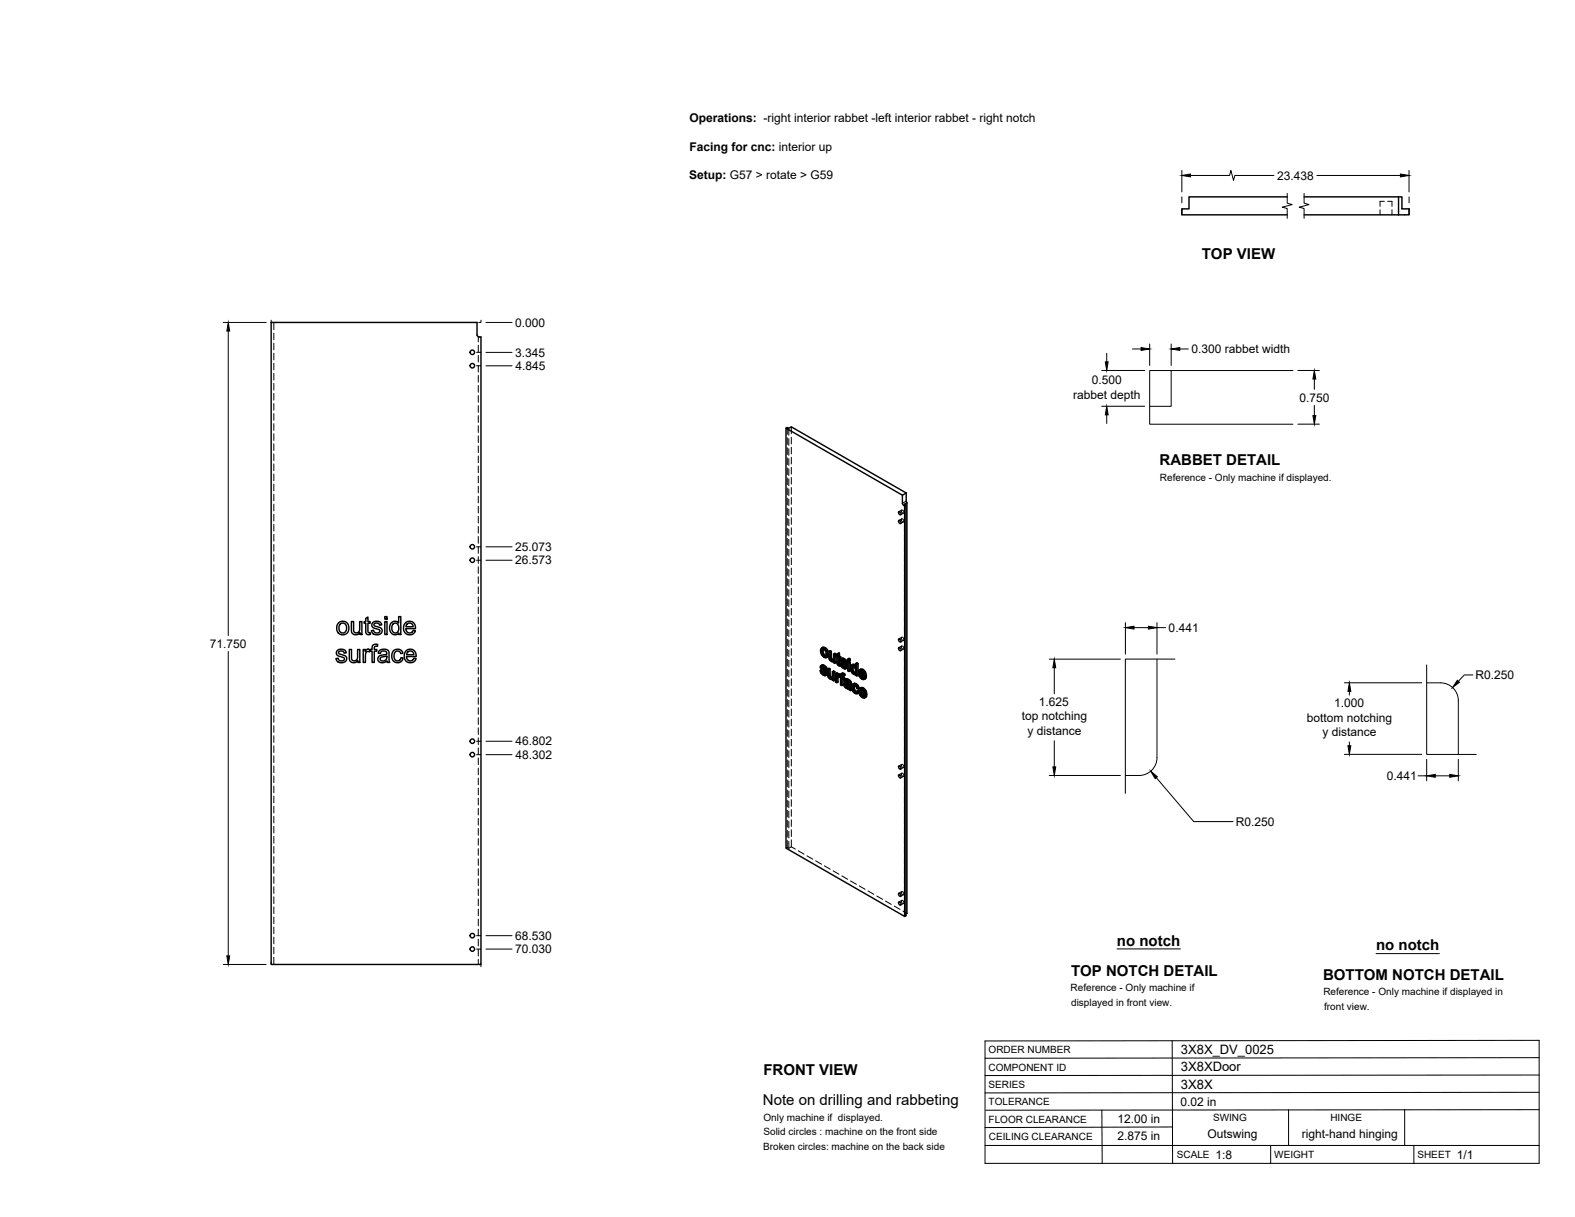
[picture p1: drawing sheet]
<svg xmlns="http://www.w3.org/2000/svg" width="559mm" height="432mm" viewBox="0 0 559 432" stroke-linecap="round" stroke-linejoin="round" font-family="sans-serif">
<!-- layer: Visible -->
<g fill="none" stroke="#000" stroke-width=".51">
<path d="M456.7 69.9h-34.8v4.2h-2.6v2.1h37.4M462.7 69.9h33.5M462.7 76.2h33.5M496.2 69.9h1.2v4.2h2.5v2.1h-3.7M496.2 69.9v6.3M96.2 114.4h73l.1 4.7 .4 .4h.9v222.7h-74.4zM278.9 151.9v149l42.1 24.3v-145.7M321.4 179.3v145.6l-.4 .3M321.5 174.9l-1.3 .8 .1 3.1 .7 .7 .4-.2M321.5 174.9v2.9l.3 .6M321.5 174.9l-40.7-23.5-.9 .6-.6-.3-.4 .2 41.3 23.8M321.8 178.4l-.9 .5 .5 .4"/>
<path d="M321.8 178.4v145.7l-.4 .2M318.9 184.7l.6 .2 .1 .8-.6-.2zM318.9 181.6l.6 .2 .1 .8-.6-.2zM129.8 219.4l.7-.5v1.6h.8v.6h-.8v2.9l.2 .4h.6l.1 .7a1.15 1.15 0 0 1-1.3-.1 1.15 1.15 0 0 1-.3-1.2v-2.7h-.6v-.6h.6zM136.5 218.8h.8v.9h-.8zM119.6 230.8l1-.4a1.72 1.72 0 0 1 2.3 1.2l-.8 .1a.96 .96 0 0 0-1-.8 .96 .96 0 0 0-.9 .9l.1 .2a3.3 3.3 0 0 1 2.7 1.3 1.91 1.91 0 0 1-1.4 1.8 1.91 1.91 0 0 1-2.2-.8l-.2-.6 .8-.1a1.1 1.1 0 0 0 1.1 .9 1.1 1.1 0 0 0 1.1-1l-.5-.3a2.55 2.55 0 0 1-2.3-1.2zM120.2 220.9a2.31 2.31 0 0 1 3.6 1.8 2.31 2.31 0 0 1-3.4 2.2 2.77 2.77 0 0 1-.2-4zM120.6 221.5l.7-.4a1.78 1.78 0 0 1 1.7 1.6 1.78 1.78 0 0 1-1.2 1.9 1.82 1.82 0 0 1-1.5-1.2 1.82 1.82 0 0 1 .3-1.9zM123.9 230.4h.8v2.6a1.15 1.15 0 0 0 1.2 1.5 1.15 1.15 0 0 0 1-1.6v-2.5h.8v4.6h-.7v-.6a1.63 1.63 0 0 1-2 .7 1.63 1.63 0 0 1-1.1-1.8zM124.7 220.5h.8v2.6a1.15 1.15 0 0 0 1.1 1.5 1.15 1.15 0 0 0 1-1.6v-2.5h.8v4.6h-.7v-.6a1.64 1.64 0 0 1-2 .7 1.64 1.64 0 0 1-1-1.8zM128.9 230.4h.7v.7a1.1 1.1 0 0 1 1.7-.5l.7-.2v-.4a1.33 1.33 0 0 1 .6-1.3 1.33 1.33 0 0 1 1.4 0l-.1 .6a.71 .71 0 0 0-.8 0 .71 .71 0 0 0-.3 .7v.4h.9v.7h-.9v3.9h-.8v-3.9h-.7v-.4l-.2 .6a1.02 1.02 0 0 0-1.2 .1 1.02 1.02 0 0 0-.3 1.2v2.4h-.7zM132.2 220.9l.9-.4a1.73 1.73 0 0 1 2.3 1.2l-.7 .1a.96 .96 0 0 0-1-.8 .96 .96 0 0 0-.9 .9v.1a3.9 3.9 0 0 1 2.7 1.4 1.91 1.91 0 0 1-1.4 1.8 1.91 1.91 0 0 1-2.1-.8l-.2-.6 .7-.2a1.1 1.1 0 0 0 1.1 1 1.1 1.1 0 0 0 1.1-1l-.4-.3a2.47 2.47 0 0 1-2.3-1.2z"/>
<path d="M134.7 230.8v-.1a1.94 1.94 0 0 1 2-.4 1.94 1.94 0 0 1 1.3 1.6l.3 3.1h-.8l-.2-.5a1.75 1.75 0 0 1-2 .7 1.75 1.75 0 0 1-1.2-1.7v-.1a1.76 1.76 0 0 1 1.7-1l.4-.1a.72 .72 0 0 0 1-.6 .72 .72 0 0 0-1-.7l-.9 .2-.4 .7-.7-.1zM135.1 233.3l2.1-.6a1.28 1.28 0 0 1-.7 1.7 1.28 1.28 0 0 1-1.6-.7zM136.5 220.5h.8v4.6h-.8zM138.8 221a1.73 1.73 0 0 1 2.6 .1v-2.3h.8v6.3h-.7v-.5l-.7 .5a2.21 2.21 0 0 1-2.3-.8 2.21 2.21 0 0 1-.2-2.4zM139.4 221.4l.4-.3a1.78 1.78 0 0 1 1.7 1.1 1.78 1.78 0 0 1-.4 2l-.4 .3a1.73 1.73 0 0 1-1.7-.9 1.73 1.73 0 0 1 .3-1.9zM139.6 231a1.96 1.96 0 0 1 3.3 .8l-.7 .1a1.29 1.29 0 0 0-1.8-.8 1.29 1.29 0 0 0-.6 1.8l.2 .8a1.17 1.17 0 0 0 1.2 .8 1.17 1.17 0 0 0 1-1.1h.8l-.3 1a2.18 2.18 0 0 1-2.9 .3 2.18 2.18 0 0 1-.7-2.8zM143.8 221.1a2.15 2.15 0 0 1 2.5-.4 2.15 2.15 0 0 1 1.1 2.3h-3.4l.1 .7a1.29 1.29 0 0 0 1.3 .9 1.29 1.29 0 0 0 1.2-1l.8 .2-.3 .5a2.32 2.32 0 0 1-3.2 .4 2.32 2.32 0 0 1-.4-3.2zM144 231a2.15 2.15 0 0 1 2.6-.4 2.15 2.15 0 0 1 1.1 2.3h-3.5l.2 .7a1.29 1.29 0 0 0 1.2 .9 1.29 1.29 0 0 0 1.2-.9l.8 .1-.3 .6a2.32 2.32 0 0 1-3.2 .3 2.32 2.32 0 0 1-.4-3.2zM144.4 221.4l.5-.3 1 .1 .6 .6 .1 .6h-2.6zM144.7 231.3l.4-.3 .9 .1 .6 .4 .2 .8h-2.5zM291 237.9l.7 1.3 .8 .5 .5-.1M291.3 236.2l.7-.3 .7 .4 .8 1.2-.5 .3-.1-.6"/>
<path d="M291.6 231.2v-.4a.9 .9 0 0 1 1.1-.2 .9 .9 0 0 1 .4 1.1l-.2 1-.5 .1M291.6 237.7l-.6 .2 .4 .2M291.6 238.7l.5 .4 .4-.2M291.7 237.3l1 1 .5-.3M291.8 237.9l-.4 .2 .1 .4 .6-.1M291.8 236.7l-.3 .3 .5-.2M291.8 235.9l-.6 .3-.1 .7 1.6 2.1M291.8 232.2l.6 .6 .4-.3M291.9 238l.8 .9M292 236.7l.6 .7M292 236.3l.5 .4 .5-.2M292 236.8l1 1"/>
<path d="M292 236.8l-.4-.2-.1 .3M292 230.9l-.4 .3v.5l.2 .5 .4-.3M292.1 235.9l-.8 .3M292.1 230.4l.1 1.4 .8 .8M292.1 237l-.4 .3-.2-.3M292.4 230.1l.8 .9 .5-.3M292.5 236.1l-.5 .2-.4-.1M292.5 236.7l.4 .5 .4-.2M292.7 239l-.2 .2-.4-.1M292.7 238.3l.3 .4 .5-.3M292.8 229.8l-.4 .3-.9-.2M292.9 237.7l.5 .6 .2 .8-.7 .6"/>
<path d="M293 238.7l.1 .5 .5-.3M293.1 239.2l-.1 .4 .5-.3M293.2 231l.4 1.3 .4-.3M293.4 233.1a1.55 1.55 0 0 1-2.1-1.3v-1.7l.9-.5 .7 .3 .8 .8 .3 1.2-.1 1-.7 .4M293.6 232.3l-.2 .8 .5-.2M293.6 237.4l.5 .2 .4-.2M294.1 231.1l.4 .3 .5-.3M294.1 237.6v2.2l.5-.2M294.1 239.8l.2 .5 .4-.3M294.5 231.4v2.2l.5-.3M294.5 233.6l.2 .4 .5-.3M294.7 234l.3 .3 .5-.2"/>
<path d="M295 234.3l.4 .1M295.3 238.3l.5 .3 .4-.3M295.4 234.4l.2-.1zM295.7 234.1l-.7-.5v-2.5l-.5-.2-.4 .2v2.5l.8 1 .4 .2 .5-.1M295.7 232.1l.5 .2 .4-.2M295.8 238.6v3l.4-.3v-3l-.4-.2-.5 .2v1.9l-.3 .5 .2-.2M295.8 234.7v.4l.4 .2M295.8 234.7l-.2 .1M296.2 232.3v3l.4-.2v-3l-.4-.3-.5 .3v2.1M296.6 233l.3 .2 .2 2.6 .7 .5 .4-.2M296.9 232.4l-.3 .2 .3 .2v-.8l.9-.3v1.1l.5 .2v.4l-.5 .3v-.4M297.3 239.3v-.4l-.4-.2-.5 .3v3l.5 .2"/>
<path d="M297.3 239.9l-.3 .2-.1 .6 .4-.3M297.3 238.9l-.5 .3-.4-.2M297.4 240l-.1 2-.4 .2v-1.5M297.4 240l.5 .2M297.4 240l-.4 .1M297.4 232v1l.4-.2M297.4 233l.4 .3 .5-.3M297.4 239.5l.4 .4M297.6 239.1l-.8 .5v-.4M297.6 235.8h.2M297.8 231.7l-.9 .3M297.8 239.8v.4"/>
<path d="M297.8 239.9l-.1 .4M297.8 235.8l.1 .5M297.9 239.2l.3 .3M297.9 239.2l-.8 .2M297.9 235.2l-.5 .3v-2.1l.4 .3v1.4l.3 .4M297.9 235.4l-.5 .1M298.1 235.5l.7 1.4 .8 .4 .5-.1M298.1 235.5l-.6 .1M298.1 235.5h.1M298.1 235.7l-.3 .1M298.4 233.8l.6-.3 .8 .3 .8 1.3-.5 .3-.1-.6M298.4 239.1l.8-.3 .6 .4-.1 .4-.4 .3 .1-.4"/>
<path d="M298.6 234.5l.4-.2 1.1 1.1M298.7 235.4l-.6 .1 .4 .2M298.7 236.3l.5 .4 .5-.2M298.8 234.9l1 1 .5-.3M298.9 235.5l-.4 .2 .2 .6 .5-.3M298.9 234.3l-.3 .4 .5-.3M298.9 233.5l-.6 .4-.1 .6 1.6 2.1M298.9 238.8l-.6 .3-.1 .9-.4-.2 .4-.3M299 239.2l.4 .3 .4-.3M299 235.6l.8 .9M299.1 234.4l.6 .6M299.1 239.8l.5 .5v.4l-.4 .2v-.4"/>
<path d="M299.1 234l.6 .4 .4-.3M299.2 236.7l.5 .2M299.2 233.5l-.8 .3M299.3 234.7l-.5 .2-.2-.2M299.3 239.9l-.6-.3v.6l.4-.2M299.4 238.9l-.4 .3-.5-.1M299.6 233.7l-.5 .3-.4-.2M299.7 234.4l.3 .4 .4-.2M299.8 236.6l-.1 .2M299.8 235.9l.3 .4 .5-.2M300 235.4l.5 .5 .2 .8-.7 .6M300.1 236.3l.1 .5 .5-.3"/>
<path d="M300.2 236.8l-.1 .4 .5-.3M300.8 235l.4 .2 .5-.2M300.8 233.8l.4 .3 .5-.3M301.2 234.7l.5 .3v3l-.5 .3v-3.1M301.2 234.7l-.4 .3v3l.4 .3M301.2 234.1v.6l.5-.3v-.6l-.5-.2-.4 .2v.6l.4 .3M302.1 236l.6-.3 .9 .3M302.4 238.3l.5 .5 .4-.2M302.4 236.5l.6 .1 .6 1.1-.1 1-.3 .3-.3-.2M302.5 236.5l-.3 .8M302.6 237l-.4 .3v.4l.2 .6 .4-.3M302.7 236.5l.1 1.5 .7 .7"/>
<path d="M302.7 235.7l-.5 .2a2.02 2.02 0 0 0 1.3 3.4l.1-.1M302.8 236.1l.5 .4M303.3 235.8l-.5 .3-.6-.2M303.6 239.2v.4l.4 .2M303.6 239.2l-.2 .1M304 235.7v4.1l.4-.2v-4.2l-.4-.2-.4 .2v1.5l-.3-.4 .3-.2M304.4 235.4l-.4 .3-.4-.3M305.2 239.9l.6 .6 .4-.2M305.5 238.4l-.5 .2 1.5 .9-.6-1.2a.48 .48 0 0 0-.6-.2 .48 .48 0 0 0-.3 .5M305.5 238.1v.3l.8 .5M305.5 239.4l.9 .9M305.7 239.7l-.5 .2-.2-.9 1.9 1.2"/>
<path d="M305.8 237.8l.8 .9 .4-.3M306.2 237.5l-.4 .3-.9-.1M306.6 238.7l.3 1.3 .5-.2M318.9 229.8l.6 .2 .1 .8-.6-.2zM318.9 226.7l.6 .2 .1 .8-.6-.2zM294.3 240.3l.3 .3 .5-.3M294.6 240.6l.4 .1M295.3 240.4l-.7-.7-.1-2.3-.4-.3-.5 .3 .1 2.5 .8 1h.9M295.4 240.9v.5l.4 .2M295.4 240.9l-.2 .1M297.8 240.2l.4 .2v2.6l.5 .2M298.7 240.2l.5 .3 .4-.2"/>
<path d="M299.1 240.9v2.1l-.4 .2v-2.6l.5 .3M299.7 241.1l.6-.3 .5 .1 1.1 1 .3 2.9-.4 .2-.2-.4M299.9 242.9h.3a.75 .75 0 0 1 .8 .2 .75 .75 0 0 1 .1 .8l-.3 .1 .3-.1M300 243.5l.4 .4 .4-.3M300 242.8l-.2 .3M300.1 242.1l-.7 .6 .2 .9 .8 .7h.8l.1 .5 .5 .2M300.2 242.9l-.4 .2 .1 .3 .5-.1M300.3 242.9l.2 .6 .6 .3M300.3 241.6l-.4 .3a.8 .8 0 0 1 .9-.1 .8 .8 0 0 1 .4 .9l-1.2-.3M300.3 241.6h.1M300.4 243.9l.4 .1M300.4 242.1l-.7 .3"/>
<path d="M300.5 240.8l-1 .5-.1 .3 .5 .3M300.6 241.3l.6 .4 .4-.3M301.1 241l-.5 .3-.6-.2M301.2 242.4l-1.1-.3-.5 .3M301.2 241.7l.3 .4 .4-.2M301.5 242.1l.1 .4 .4-.2M301.6 242.5v2.1l.5-.3M302.5 242.8l.7-.4 .6 .2 .7 .7 .3 .9-.4 .2-.3-.9M302.6 244l.2 1 .5-.2M302.8 245l.6 .6 .4-.3M303.1 243.8l-.5 .2 .1-.4a.65 .65 0 0 1 .7-.4 .65 .65 0 0 1 .5 .8l.5 .4M303.1 243.2l.1 1.3 .8 .9"/>
<path d="M303.2 242.4l-.5 .3a2.09 2.09 0 0 0 .4 3.1l1 .3M303.4 242.9l.7 .6 .4-.2M303.8 242.6l-.4 .3-.7-.2M304 245.2l-.2 .4h-.4M304.7 245.4l-.6 .7 .6-.4M304.7 245.1l-.2-.1-.5 .2 .4 .3M305.4 246.5l.5 .6 .5-.3M305.6 244.9l-.5 .3 1.5 .8-.6-1.1a.49 .49 0 0 0-.5-.2 .49 .49 0 0 0-.4 .5M305.6 244.7v.2l.9 .5M305.7 245.9l.9 1M305.8 240.5l.4 .1M305.8 246.2l-.4 .3-.3-.9 2 1.1"/>
<path d="M305.9 244.3l.8 .9 .5-.2M305.9 247.1l.4 .1M306.3 244.1l-.4 .2-.9-.1M306.5 240.3l.4 .3 .5-.2M306.5 240.3l-.2 .2M306.6 246.8l.4 .4 .5-.3M306.6 246.8l-.2 .3M306.7 245.2l.4 1.4 .4-.3M306.8 240.1l-.3 .2M306.9 240l.5-.1v-.5l-.6-1.4-1-.7-.9 .4-.4 1 .4 1.3 1.3 1.1 .5-.1 .2-.4M307 246.7l-.4 .1M307 240.1l.3 .4-.7 .5"/>
<path d="M307.1 246.6l.4-.1v-.5l-.6-1.5-1-.6-.9 .3-.3 1.2 .4 1.3 1.2 1h.4l.3-.5M307.1 246.7l.4 .2-.7 .7M318.9 275l.6 .1 .1 .8-.6-.1zM318.9 271.8l.6 .2 .1 .8-.6-.1zM318.9 317l.6 .1 .1 .9-.6-.2zM318.9 320.1l.6 .2 .1 .8-.6-.2z"/>
<circle cx="167.6" cy="125" r=".79"/>
<circle cx="167.6" cy="129.8" r=".79"/>
<circle cx="167.6" cy="198.8" r=".79"/>
<circle cx="167.6" cy="194" r=".79"/>
<circle cx="167.6" cy="267.7" r=".79"/>
<circle cx="167.6" cy="263" r=".79"/>
<circle cx="167.6" cy="336.7" r=".79"/>
<circle cx="167.6" cy="332" r=".79"/>
</g>
<!-- layer: Hidden -->
<g fill="none" stroke="#000" stroke-width=".35">
<path d="M489.6 74.4v1.8M491.2 71.4h-1.6v1.8M492.3 71.4h1.6v1.8M493.9 74.4v1.8M97.2 114.4v2.6M97.2 118.2v2.3M169.7 119.5v1.8M97.2 121.7v2.4M97.2 125.3v2.4M97.2 128.9v2.4M97.2 132.5v2.3M97.2 136v2.4"/>
<path d="M97.2 139.6v2.4M169.7 122.5v2.4M169.7 126.1v2.3M169.7 129.6v2.4M169.7 133.2v2.4M169.7 136.8v2.4M97.2 143.2v2.3M97.2 146.7v2.4M97.2 150.3v2.4M97.2 153.9v2.4M97.2 157.5v2.4M169.7 140.4v2.3"/>
<path d="M169.7 143.9v2.4M169.7 147.5v2.4M169.7 151.1v2.4M169.7 154.6v2.4M169.7 158.2v2.4M279.3 151.7v2.4M279.3 155.3v2.4M279.3 158.9v2.4M279.9 152v2.4M279.9 155.6v2.4M279.9 159.2v2.4M280.8 151.4v2.5"/>
<path d="M280.8 155.1v2.4M280.8 158.7v2.4M97.2 161v2.4M97.2 164.6v2.4M97.2 168.2v2.4M97.2 171.7v2.4M97.2 175.3v2.4M97.2 178.9v2.4M169.7 161.8v2.4M169.7 165.4v2.3M169.7 168.9v2.4M169.7 172.5v2.4"/>
<path d="M169.7 176.1v2.4M169.7 179.6v2.4M279.3 162.5v2.3M279.3 166v2.4M279.3 169.6v2.4M279.3 173.2v2.4M279.3 176.7v2.4M279.9 162.8v2.3M279.9 166.3v2.4M279.9 169.9v2.4M279.9 173.5v2.4M279.9 177.1v2.3"/>
<path d="M280.8 162.2v2.4M280.8 165.8v2.4M280.8 169.4v2.4M280.8 173v2.3M280.8 176.5v2.4M320.9 178.9v2.6M97.2 182.5v2.3M97.2 186v2.4M97.2 189.6v2.4M97.2 193.2v2.4M97.2 196.7v2.4M169.7 183.2v2.4"/>
<path d="M169.7 186.8v2.4M169.7 190.4v2.3M169.7 193.9v2.4M169.7 197.5v2.4M279.3 180.3v2.4M279.3 183.9v2.4M279.3 187.5v2.3M279.3 191v2.4M279.3 194.6v2.4M279.3 198.2v2.4M279.9 180.6v2.4M279.9 184.2v2.4"/>
<path d="M279.9 187.8v2.4M279.9 191.3v2.4M279.9 194.9v2.4M279.9 198.5v2.4M280.8 180.1v2.4M280.8 183.7v2.4M280.8 187.3v2.3M280.8 190.8v2.4M280.8 194.4v2.4M280.8 198v2.3M319.9 184.1a.57 .57 0 0 1 .7 .4 .57 .57 0 0 1-.3 .7l-.4-.4zM319.9 181a.59 .59 0 0 1 .7 .4 .59 .59 0 0 1-.3 .7l-.5-.6z"/>
<path d="M319.9 184.1l-1 .6M319.9 181l-1 .5M320.5 185.2l-.9 .6M320.5 182.1l-.9 .5M320.9 182.7v2.4M320.9 186.3v2.3M320.9 189.8v2.4M320.9 193.4v2.4M320.9 197v2.4M97.2 200.3v2.4M97.2 203.9v2.4M97.2 207.5v2.3"/>
<path d="M97.2 211v2.4M97.2 214.6v2.4M97.2 218.2v2.4M169.7 201.1v2.4M169.7 204.6v2.4M169.7 208.2v2.4M169.7 211.8v2.4M169.7 215.4v2.3M169.7 218.9v2.4M279.3 201.7v2.4M279.3 205.3v2.4M279.3 208.9v2.4"/>
<path d="M279.3 212.5v2.3M279.3 216v2.4M279.3 219.6v2.4M279.9 202.1v2.3M279.9 205.6v2.4M279.9 209.2v2.4M279.9 212.8v2.4M279.9 216.3v2.4M279.9 219.9v2.4M280.8 201.5v2.4M280.8 205.1v2.4M280.8 208.7v2.4"/>
<path d="M280.8 212.3v2.3M280.8 215.8v2.4M280.8 219.4v2.4M320.9 200.6v2.3M320.9 204.1v2.4M320.9 207.7v2.4M320.9 211.3v2.4M320.9 214.8v2.4M320.9 218.4v2.4M97.2 221.8v2.3M97.2 225.3v2.4M97.2 228.9v2.4"/>
<path d="M97.2 232.5v2.3M97.2 236.1v2.3M97.2 239.6v2.4M169.7 222.5v2.4M169.7 226.1v2.4M169.7 229.7v2.3M169.7 233.2v2.4M169.7 236.8v2.4M279.3 223.2v2.4M279.3 226.8v2.3M279.3 230.3v2.4M279.3 233.9v2.4"/>
<path d="M279.3 237.5v2.4M279.9 223.5v2.4M279.9 227.1v2.3M279.9 230.6v2.4M279.9 234.2v2.4M279.9 237.8v2.4M280.8 223v2.4M280.8 226.5v2.4M280.8 230.1v2.4M280.8 233.7v2.4M280.8 237.3v2.3M291.4 237.7l.4 .9"/>
<path d="M291.5 236.4l-.5 .3M291.6 236.1l-.5 .2M291.6 230.7l-.5 .2M291.6 237.7l.3 .3M291.6 236.9l-.5 .2M291.7 235.9l-.2 .8 .7 .9a1.13 1.13 0 0 1 .9 1.3h-.4l.4-.2M291.8 238.6l.9 .8h.6M291.8 238.6l-.5 .2M291.9 237.8l-.1 .1M291.9 237.3l-.5 .3M291.9 232l.9 .9 .9 .1M291.9 232l-.4 .3"/>
<path d="M291.9 236.6l-.1 .1M292 236.7a.33 .33 0 0 1 .2-.4 .33 .33 0 0 1 .4 .3l.5 .7 .4 .2M292 229.7l-.4 .8 .3 1.5M292 236.4l-.5 .3M292.1 236.4l-.5 .2M292.2 230.2l-.1 .2M292.2 230.2l.8 .2 .5 .9v.9l-.5 .4M292.2 230.2l-.4 .2M292.5 236.5l-.5 .3M292.5 239.3l-.4 .2M292.6 237.4l.3 .3M292.8 230.2l-.4 .3"/>
<path d="M292.8 232.9l-.4 .3M292.9 236.9l-.5 .3M293 239l-.4 .2M293 238.4l-.5 .2M293.1 237.3l-.5 .3M293.1 239.5l-.5 .2M293.3 232.6l-.4 .2M293.3 230.8l-.4 .3M293.4 233.1l-.4 .3M293.6 231.8l-.5 .3M294.1 237.1l.2 2.9 .8 .7h.7v.4l.4 .2M294.1 239.5l-.4 .2"/>
<path d="M294.3 239.9l-.5 .3M294.5 230.9l.2 2.8 .8 .8 .7-.1v.5l.4 .2M294.6 233.2l-.5 .3M294.7 233.7l-.5 .2M295 234.1l-.5 .3M295.4 234.4l-.4 .3M295.8 238.1l-.1 2-.4 .3M296 234.1l-.4 .3M296.1 234l-.5 .3M296.2 231.8v2l-.5 .3M296.2 234.9l-.4 .2M296.2 234.4l-.4 .3"/>
<path d="M296.9 238.7v3l.4 .3M297.1 232.3l-.2 .1M297.3 239.4l-.5 .2M297.4 231.8v.7l-.3-.2v.4l.3 .2 .1 2.4 .8 .8-.2-.6M297.4 232.5l-.8 .5v-.4M297.4 232.9l-.5 .3M297.4 239.8l-.1 .1M297.5 235.3l-.5 .2M297.5 239.2l-.2 .1M297.5 239.7l-.4 .2M297.6 239.7l-.5 .2M297.6 235.6l-.4 .3"/>
<path d="M297.8 239.7l-.4 .3 .3-.4 .5 .4 .1-.3 .4 .4v2.6l.4 .3M297.8 233.2l-.4 .2M298 235.9l-.4 .3M298.3 233.4l-.5-.2v.5M298.3 239.6l-.5 .3M298.3 239.5h-.1M298.3 239.9l-.5 .3 .4-.2M298.3 239.7l-.5 .2M298.3 235.6l-.2 .1M298.3 236.1h-.1M298.5 235.3l.4 .9M298.6 234l-.4 .3"/>
<path d="M298.7 239.7l-.5 .3M298.7 233.7l-.5 .3M298.7 235.4l.3 .2M298.7 234.5l-.4 .2M298.7 239l-.4 .2M298.8 233.6l-.2 .7 .7 .9a1.14 1.14 0 0 1 .9 1.3h-.4l.4-.2M298.9 238.8l-.2 .9-.5-.2M298.9 236.2l.8 .7 .8 .1M298.9 236.2l-.5 .3M299 235.5h-.1M299 234.9l-.5 .3M299 234.2l-.1 .1"/>
<path d="M299.1 234.4a.33 .33 0 0 1 .2-.5 .33 .33 0 0 1 .4 .3l.5 .8 .4 .1M299.1 234l-.4 .3M299.2 234l-.5 .3M299.2 239.4l-.5 .2M299.5 239.5l-.5 .2M299.6 234.1l-.5 .3M299.7 236.9l-.5 .3M299.7 235l.3 .4M299.7 239.6l-.4-.2-.2 .4M300 234.5l-.4 .3M300.1 236.6l-.4 .2 .4-.2M300.1 236l-.4 .2"/>
<path d="M300.2 235l-.5 .2M300.2 237.1l-.5 .2M301.2 234.7v3l.5 .3M301.2 233.6v.6l.5 .2M301.2 237.7l-.4 .3M301.2 234.2l-.4 .2M302.2 236.8l-.5 .2M302.3 236l-.4 .3M302.3 237.7l-.4 .2M302.5 235.8l-.3 .5v1a1.49 1.49 0 0 0 1.8 1.7v.4l.4 .2M302.7 238.5l-.4 .2M302.8 236.3l-.1 .2"/>
<path d="M302.8 236.3h.6l.6 1v1.1l-.5 .3M302.8 236.3l-.3 .2M302.9 236.3l-.5 .2M303.3 239l-.4 .2M303.3 236.3l-.4 .2M303.7 236.2l-.1 .1M303.8 238.6l-.4 .3M303.8 236.9l-.4 .2M304 235.2v1.5l-.4-.7M304 236.7l-.4 .2M304 239.4l-.4 .2M304 239l-.4 .2"/>
<path d="M304 237.9l-.4 .2M305 238.4l-.5 .3M305.3 239.8l-.4 .2M305.3 237.4l-.3 .7 .3 1.7 .8 .8 1 .2M305.4 238.8l-.4 .2M305.5 239.4l-.1-.6 2 1.1M305.7 237.9l-.2 .2M305.7 237.9l.8 .3 .4 1-.6-.3M305.7 237.9l-.5 .2M306.2 237.9l-.4 .3M306.7 238.5l-.4 .3M306.9 239.2l-.4 .3"/>
<path d="M319.9 229.3a.57 .57 0 0 1 .7 .3 .57 .57 0 0 1-.3 .7l-.4-.4zM319.9 226.1a.57 .57 0 0 1 .7 .4 .57 .57 0 0 1-.3 .7l-.4-.4zM319.9 229.2l-1 .6M319.9 226.1l-1 .6M320.5 230.3l-.9 .6M320.5 227.2l-.9 .6M320.9 222v2.4M320.9 225.6v2.3M320.9 229.1v2.4M320.9 232.7v2.4M320.9 236.3v2.4M320.9 239.8v2.4"/>
<path d="M97.2 243.2v2.4M97.2 246.8v2.3M97.2 250.3v2.4M97.2 253.9v2.4M97.2 257.5v2.4M169.7 240.4v2.4M169.7 243.9v2.4M169.7 247.5v2.4M169.7 251.1v2.4M169.7 254.7v2.3M169.7 258.2v2.4M279.3 241v2.4"/>
<path d="M279.3 244.6v2.4M279.3 248.2v2.4M279.3 251.8v2.3M279.3 255.3v2.4M279.3 258.9v2.4M279.9 241.3v2.4M279.9 244.9v2.4M279.9 248.5v2.4M279.9 252.1v2.3M279.9 255.7v2.3M279.9 259.2v2.4M280.8 240.8v2.4"/>
<path d="M280.8 244.4v2.4M280.8 248v2.4M280.8 251.5v2.4M280.8 255.1v2.4M280.8 258.7v2.4M294.6 240.3l-.5 .3M295 240.7l-.5 .2M295.4 240.4l-.2 .1M295.6 240.3l-.5 .3M295.7 240.2l-.4 .3M295.8 240.7l-.4 .2M295.8 241.1l-.4 .3"/>
<path d="M296.9 241.7l-.5 .3M298.7 242.7l-.5 .3M298.7 240.1l-.5 .3M299.1 240.4l-.4 .2M299.6 240.7l-.5-.3v.5M299.8 242.6l-.4 .3M299.9 241.3l-.5 .3M299.9 242.3l-.5 .2M300 242.1l-.2 .7 .4 .8 .6 .5h.9l.1 .4M300 243.4l-.4 .2M300.1 240.9l-.5 .3M300.1 240.9l-.2 .4 .4 .3a.86 .86 0 0 1 1 0 .86 .86 0 0 1 .3 .9l-.4-.1"/>
<path d="M300.3 242.9l.2-.3a.78 .78 0 0 1 .9 .2 .78 .78 0 0 1 .1 .9l-.4 .1M300.3 242.9h-.1M300.5 242.6l-.5 .3 .4-.2M300.5 241.3l-.4 .3M300.7 244l-.5 .2M301 241.4l-.5 .3M301.2 244.2l-.5 .2M301.3 243.8l-.2 .1M301.4 243.7l-.4 .3M301.5 241.9l-.4 .2M301.6 243.6l-.5 .2M301.6 242.9l-.4 .3"/>
<path d="M301.6 242.5l-.4 .3M301.6 242.4l-.4 .3M301.7 244.1l-.5 .2M301.8 244.5l.4 .3M301.8 244.5l-.5 .3M302.6 243.5l-.4 .3M302.8 242.8l-.5 .2M302.9 244.9l-.4 .2M303 242.5l-.4 .8 .3 1.6 .9 .9 .7 .1M303.1 243.2a.77 .77 0 0 1 1-.1 .77 .77 0 0 1 .3 .9l.4 .2M303.3 243l-.5 .3M303.8 245.8l-.4 .2"/>
<path d="M303.8 243.1l-.4 .2M304.2 243.4l-.5 .3M304.2 245.4h-.2M304.2 245.4l-.4 .3M304.4 244l-.4 .3M304.5 245l-.3 .4M304.7 245.1l.2 .2-.2 .4M304.9 245.3l-.2 .1M305.1 245l-.4 .2M305.5 244l-.4 .8 .4 1.5 1 1 .7 .1M305.5 246.3l-.5 .3M305.6 245.3l-.5 .3"/>
<path d="M305.7 245.9l-.1-.6 1.9 1.2M305.8 244.4l-.2 .3M305.8 244.4l.9 .4 .3 1-.5-.4M305.8 244.4l-.4 .3M306.2 240.7l-.4 .2M306.3 244.5l-.4 .3M306.4 247.2l-.5 .3M306.4 240.3h.2M306.6 246.9h.2M306.7 240.3l-.4 .2 .3-.2M306.8 246.9l-.4 .2M306.9 245.1l-.5 .3"/>
<path d="M306.9 240l-.1 .1M307 240.9l-.5 .2M307 240.1l-.4 .2M307 245.8l-.4 .2M307 246.6v.1M307.1 247.4l-.4 .3M307.1 246.7l-.3 .2M320.9 243.4v2.4M320.9 247v2.4M320.9 250.6v2.3M320.9 254.1v2.4M320.9 257.7v2.4"/>
<path d="M97.2 261v2.4M97.2 264.6v2.4M97.2 268.2v2.4M97.2 271.8v2.4M97.2 275.3v2.4M97.2 278.9v2.4M169.7 261.8v2.4M169.7 265.4v2.4M169.7 268.9v2.4M169.7 272.5v2.4M169.7 276.1v2.4M169.7 279.7v2.3"/>
<path d="M279.3 262.5v2.4M279.3 266v2.4M279.3 269.6v2.4M279.3 273.2v2.4M279.3 276.8v2.3M279.9 262.8v2.4M279.9 266.4v2.3M279.9 269.9v2.4M279.9 273.5v2.4M279.9 277.1v2.4M280.8 262.3v2.3M280.8 265.8v2.4"/>
<path d="M280.8 269.4v2.4M280.8 273v2.4M280.8 276.6v2.3M319.9 271.3a.56 .56 0 0 1 .7 .3 .56 .56 0 0 1-.3 .7l-.4-.4zM319.9 274.3a.59 .59 0 0 1 .7 .4 .59 .59 0 0 1-.3 .7l-.4-.4zM319.9 274.3l-1 .6M319.9 271.2l-1 .6M320.5 275.4l-.9 .6M320.5 272.3l-.9 .6M320.9 261.3v2.4M320.9 264.9v2.3M320.9 268.4v2.4"/>
<path d="M320.9 272v2.4M320.9 275.6v2.3M320.9 279.1v2.4M97.2 282.5v2.4M97.2 286v2.4M97.2 289.6v2.4M97.2 293.2v2.4M97.2 296.8v2.3M169.7 283.2v2.4M169.7 286.8v2.4M169.7 290.4v2.4M169.7 293.9v2.4"/>
<path d="M169.7 297.5v2.4M279.3 280.3v2.4M279.3 283.9v2.4M279.3 287.5v2.4M279.3 291v2.4M279.3 294.6v2.4M279.3 298.2v2.5M279.9 280.6v2.4M279.9 284.2v2.4M279.9 287.8v2.4M279.9 291.4v2.4M279.9 294.9v2.4"/>
<path d="M279.9 298.5v2.5M280.8 298v2.5l1.4 .8M280.8 280.1v2.4M280.8 283.7v2.4M280.8 287.3v2.3M280.8 290.9v2.3M280.8 294.4v2.4M320.9 282.7v2.4M320.9 286.3v2.4M320.9 289.9v2.3M320.9 293.4v2.4M320.9 297v2.4"/>
<path d="M97.2 300.3v2.4M97.2 303.9v2.4M97.2 307.5v2.4M97.2 311.1v2.3M97.2 314.6v2.4M97.2 318.2v2.4M169.7 301.1v2.4M169.7 304.7v2.3M169.7 308.2v2.4M169.7 311.8v2.4M169.7 315.4v2.4M169.7 319v2.3"/>
<path d="M279.3 300.7l.6 .3M279.3 300.7l-.4 .2M280.8 300.5l-.9 .5M283.2 301.9l2.1 1.2M286.3 303.7l2.1 1.1M289.4 305.4l2.1 1.2M292.5 307.2l2.1 1.2M295.6 309l2 1.2M298.7 310.8l2.1 1.2M301.8 312.6l2 1.2M304.9 314.3l2 1.2M308 316.1l2 1.2"/>
<path d="M311.1 317.9l2 1.2M314.2 319.7l2 1.2M319.9 319.5a.56 .56 0 0 1 .7 .3 .56 .56 0 0 1-.3 .7l-.4-.3zM319.9 316.3a.59 .59 0 0 1 .7 .4 .59 .59 0 0 1-.3 .7l-.5-.6zM319.9 319.4l-1 .6M319.9 316.3l-1 .6M320.5 317.4l-.9 .6M320.9 300.6v2.4M320.9 304.1v2.4M320.9 307.7v2.4M320.9 311.3v2.4M320.9 314.9v2.3"/>
<path d="M320.9 318.4v2.4M97.2 321.8v2.3M97.2 325.4v2.3M97.2 328.9v2.4M97.2 332.5v2.4M97.2 336.1v2.3M97.2 339.6v2.6M169.7 322.5v2.4M169.7 326.1v2.4M169.7 329.7v2.3M169.7 333.2v2.4M169.7 336.8v2.4"/>
<path d="M317.3 321.5l2 1.2M320.4 323.3l1.4 .8M320.5 320.5l-.9 .6M320.9 322v2.6M320.9 324.6l.5 .3M321.4 324.3l-.5 .3M169.7 340.4v1.8"/>
</g>
<!-- layer: Reference -->
<g fill="none" stroke="#000" stroke-width=".35">
<path d="M419.3 69.9v2.1M419.3 74.1v2.1M499.9 69.9v2.1M499.9 74.1v2.1M96.2 113.6v.8h.8M170.6 113.6v.8h-.8M169.1 125h1.5M169.1 129.8h1.5M415.5 131.5v12.7h-7.6M458.7 131.5h-50.8v19h50.8M169.1 194h1.5M169.1 198.8h1.5"/>
<path d="M410.5 233.8v35a6.4 6.4 0 0 1-6.4 6.3h-4.8M416.9 233.8h-17.6v47.7M506.2 235.9v31.8h17.6M506.2 242.3a13 13 0 0 1 7.8 .7 6.3 6.3 0 0 1 3.4 5.6v19.1M169.1 263h1.5M169.1 267.8h1.5M169.1 336.7h1.5M169.1 332h1.5M96.2 341.4v.8h.8M169.8 342.2h.8v.8"/>
</g>
<!-- layer: Visible Narrow -->
<path d="M321.1 179.1l-.5 .2M321.5 177.8l-1.3 .8M292.5 237.4l-.4 .2M294.5 239l-.4 .3M295 232.8l-.5 .2M297.8 234.9l-.4 .3M299.1 239.7l-.4 .3M299.7 235l-.5 .2M300.8 242.3l-.4 .2M302.1 242.8l-.5 .2M302.1 243.4l-.5 .3" fill="none" stroke="#000" stroke-width=".35"/>
<!-- layer: Hidden Narrow -->
<path d="M292.5 237.9l-.4 .3M294.1 239l-.5 .2M294.5 232.7l-.4 .3M295.8 239.7l-.5 .2M296.2 233.4l-.5 .3M297.4 234.7l-.5 .2M298.7 239.4l-.5 .3M299.1 239.7h.1M299.7 235.6l-.5 .2M300.9 242.7l-.4 .3M301.6 243.1l-.4 .3" fill="none" stroke="#000" stroke-width=".35"/>
<!-- layer: Titleblock -->
<g fill="none" stroke="#000" stroke-width=".36">
<path d="M349.5 369.3l196.6-.2v43.7h-196.6zM415.9 369.3l.1 43.5M546.1 375.3l-196.6 .2M390.9 393.9l.2 18.9M416 399.9l-66.5 .2M457.2 393.7v12.7M498.4 393.6v12.7M546.1 393.7l-196.3 .2M546.1 387.6l-196.6 .2M546.1 381.4l-196.6 .2M349.5 406.4h196.6M450.8 406.4v6.4"/>
<path d="M501.6 406.4v6.4"/>
</g>
<!-- layer: FD_Dimensions -->
<g fill="none" stroke="#000" stroke-width=".35">
<path d="M419.3 60.5v7.6M422.4 62.3h13.8l.5-1.8 .9 3.5 .5-1.7h13.9M467.2 62.3h29.7M499.9 60.5v7.6M79.2 114.4h15.2M81 117.5v108M172.4 114.4h9.3M172.4 125h9.3M172.4 129.8h9.3M390.9 131.4h15.2M392.7 125.3v3.1M401.8 123.8h3.1"/>
<path d="M407.9 122v7.7M415.5 122v7.7M418.6 123.8h3M460.5 131.4h7.6M466.3 134.5v3.7M390.9 144.1h15.2M392.7 147.2v3M460.5 150.5h7.6M466.3 143.8v3.6M172.4 194h9.3M172.4 198.8h9.3M81 231.1v108.1"/>
<path d="M372.3 233.9h25.2M374.1 236.9v9.3M399.3 220.9v11.2M402.3 222.7h5.1M410.5 220.9v11.2M410.5 222.7h3M522.6 239.5h-3.1l-2.1 2.2M477 242.3h27.4M478.7 245.3v1.3M172.4 263h9.3M172.4 267.8h9.3M372.3 275.1h25.2"/>
<path d="M374.1 262.8v9.3M410.3 275.9l13.2 15.6h14M477 267.7h27.4M478.7 263.3v1.3M503.1 275.3h3.1M506.2 269.4v7.7M509.2 275.3h5.1M517.4 269.4v7.7M172.4 332h9.3M172.4 336.7h9.3M79.2 342.2h15.2"/>
</g>
<g fill="#000" stroke="#000" stroke-width=".35">
<path d="M419.3 62.3l3.1-.6v1.1zM496.9 61.7l3 .6-3 .5zM81 114.4l.5 3.1h-1zM392.2 128.4h1l-.5 3zM404.9 123.3l3 .5-3 .5zM415.5 123.8l3.1-.5v1zM466.3 131.4l.5 3.1h-1zM392.7 144.1l.5 3.1h-1zM465.8 147.4h1l-.5 3.1zM374.1 233.9l.5 3h-1.1zM399.3 222.7l3-.5v1zM407.4 222.2l3.1 .5-3.1 .5z"/>
<path d="M478.7 242.3l.6 3h-1.1zM517.1 241.4l.7 .7-2.4 1.8zM373.5 272.1h1.1l-.5 3zM408.3 273.6l2.3 2-.7 .7zM478.2 264.6h1.1l-.6 3.1zM506.2 275.3l3-.5v1zM514.3 274.8l3.1 .5-3.1 .5zM80.5 339.2h1l-.5 3z"/>
</g>
<!-- layer: Break Lines -->
<path d="M456.7 68.6v3.5l1.7 .5-3.5 .9 1.8 .5v3.5M462.7 68.6v3.5l1.7 .5-3.5 .9 1.8 .5v3.5" fill="none" stroke="#000" stroke-width=".35"/>
<!-- layer: Notes -->
<path d="M396.3 336.7h22.5M488.2 338.3h22.5" fill="none" stroke="#000" stroke-width=".35"/>
<g font-size="5.3">
<text x="426.4" y="92.1">TOP VIEW</text>
<text x="411.4" y="165.1">RABBET DETAIL</text>
<text x="396.3" y="335.5">no notch</text>
<text x="488.2" y="337.2">no notch</text>
<text x="380" y="346.1">TOP NOTCH DETAIL</text>
<text x="469.4" y="347.5">BOTTOM NOTCH DETAIL</text>
<text x="270.9" y="381.4">FRONT VIEW</text>
<text x="270.7" y="392.2">Note on drilling and rabbeting</text>
</g>
<g font-size="4.6">
<text x="419" y="373.8">3X8X_DV_0025</text>
<text x="419" y="380.1">3X8XDoor</text>
<text x="419" y="386.2">3X8X</text>
</g>
<g font-size="4.3">
<text x="244.6" y="43.2">Operations: -right interior rabbet -left interior rabbet - right notch</text>
<text x="244.6" y="53.4">Facing for cnc: interior up</text>
<text x="244.5" y="63.6">Setup: G57 &gt; rotate &gt; G59</text>
<text x="453.1" y="63.7">23.438</text>
<text x="182.8" y="115.9">0.000</text>
<text x="422.7" y="125.3">0.300 rabbet width</text>
<text x="182.8" y="126.5">3.345</text>
<text x="182.9" y="131.3">4.845</text>
<text x="387.3" y="136.4">0.500</text>
<text x="380.7" y="141.5">rabbet depth</text>
<text x="461" y="142.5">0.750</text>
<text x="182.8" y="195.5">25.073</text>
<text x="182.8" y="200.3">26.573</text>
<text x="414.6" y="224.2">0.441</text>
<text x="74.5" y="229.8">71.750</text>
<text x="523.5" y="241">R0.250</text>
<text x="368.6" y="250.5">1.625</text>
<text x="473.3" y="251">1.000</text>
<text x="362.6" y="255.6">top notching</text>
<text x="463.6" y="256">bottom notching</text>
<text x="364.5" y="260.7">y distance</text>
<text x="469.2" y="261.1">y distance</text>
<text x="182.9" y="264.5">46.802</text>
<text x="182.9" y="269.3">48.302</text>
<text x="492" y="276.8">0.441</text>
<text x="438.4" y="293">R0.250</text>
<text x="182.8" y="333.5">68.530</text>
<text x="182.8" y="338.2">70.030</text>
<text x="418.8" y="392.4">0.02 in</text>
<text x="396.5" y="398.3">12.00 in</text>
<text x="396.5" y="404.3">2.875 in</text>
<text x="428.4" y="403.6">Outswing</text>
<text x="461.8" y="403.8">right-hand hinging</text>
<text x="431.3" y="411.1">1:8</text>
<text x="516.9" y="411.1">1/1</text>
</g>
<g font-size="3.5">
<text x="411.5" y="170.7">Reference - Only machine if displayed.</text>
<text x="379.9" y="351.7">Reference - Only machine if</text>
<text x="469.5" y="353.1">Reference - Only machine if displayed in</text>
<text x="380" y="356.8">displayed in front view.</text>
<text x="469.8" y="358.2">front view.</text>
<text x="350.8" y="373.6">ORDER NUMBER</text>
<text x="350.8" y="379.9">COMPONENT ID</text>
<text x="350.8" y="386.1">SERIES</text>
<text x="350.8" y="392.2">TOLERANCE</text>
<text x="270.9" y="397.7">Only machine if displayed.</text>
<text x="350.8" y="398.4">FLOOR CLEARANCE</text>
<text x="430.4" y="397.8">SWING</text>
<text x="472" y="397.7">HINGE</text>
<text x="270.8" y="407.9">Broken circles: machine on the back side</text>
<text x="270.9" y="402.8">Solid circles : machine on the front side</text>
<text x="350.8" y="404.4">CEILING CLEARANCE</text>
<text x="417.5" y="410.9">SCALE</text>
<text x="452.1" y="410.9">WEIGHT</text>
<text x="502.9" y="410.9">SHEET</text>
</g>
</svg>
